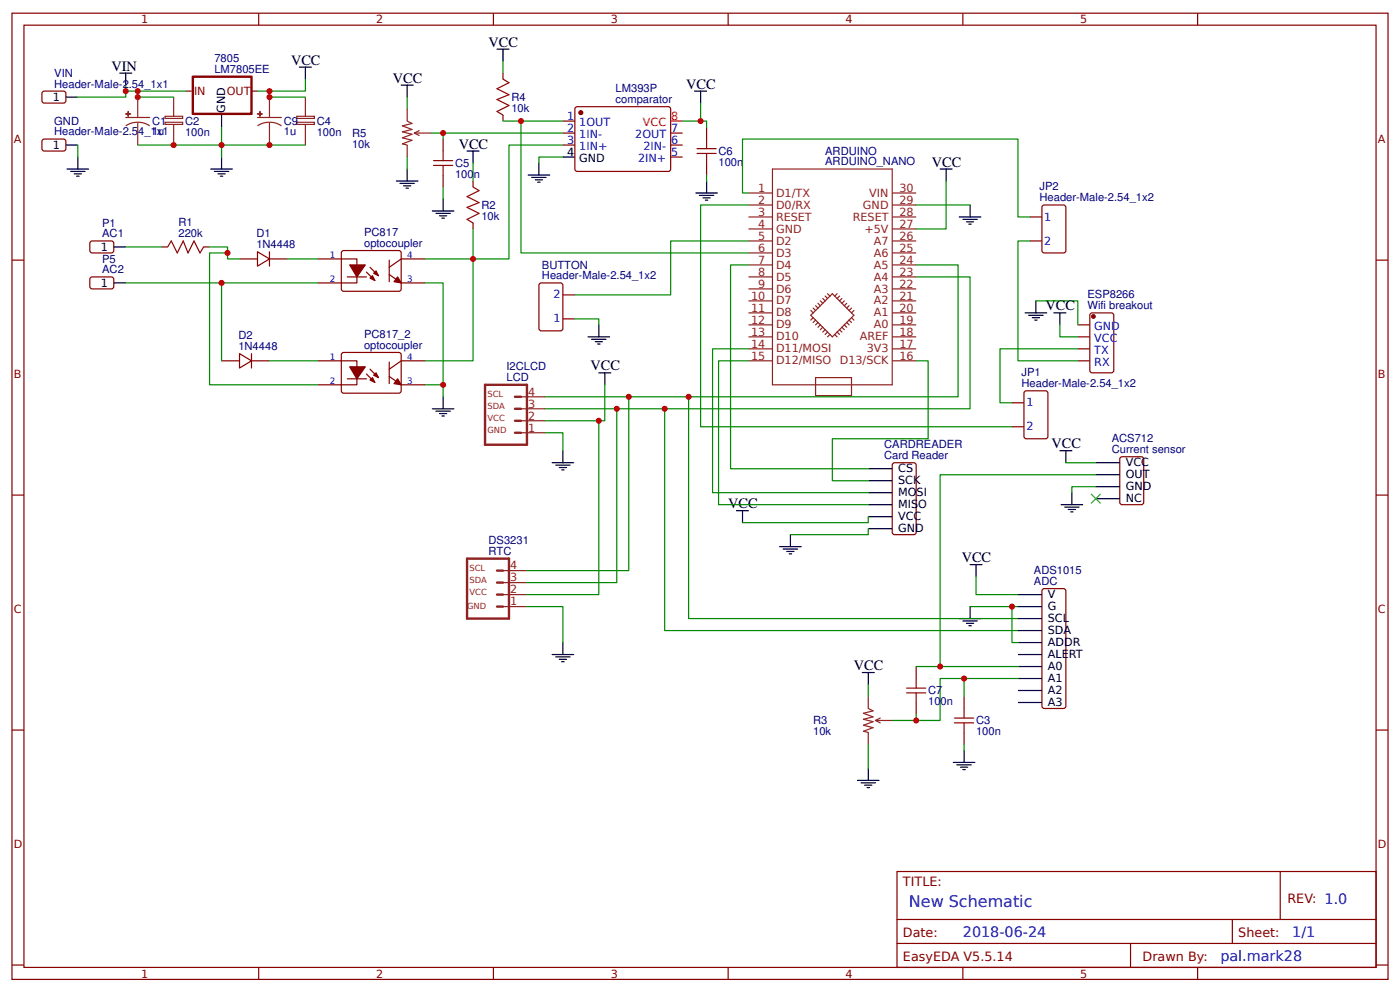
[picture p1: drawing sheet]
<svg xmlns="http://www.w3.org/2000/svg" width="309mm" height="219mm" viewBox="0 0 309 219" stroke-linecap="round" stroke-linejoin="round" font-family="sans-serif">
<g fill="none" stroke="#800" stroke-width=".26">
<path d="M2.6 2.9h304.1v213.3h-304.1zM5.3 5.6h298.7v207.9h-298.7zM57.1 2.9v2.7M109 2.9v2.7M111.1 16.1v1.4M160.9 2.9v2.7M212.7 2.9v2.7M264.6 2.9v2.7M9.5 20.2h4.8l.3 .4-.1 1.9-.5 .3-4.5-.1-.2-.5v-1.6zM9.5 30.8h4.8l.3 .4-.1 1.9-.5 .2h-4.5l-.2-.5v-1.6zM97.9 30.7v2.6M97.9 38.6v2.7"/>
<path d="M104.5 40v1.3M111.1 25.4v1.3M124.4 26.7h2.6M124.4 29.4h2.6M124.4 32h2.6M127.3 23.6h20.6l.3 .5-.1 13.5-.5 .2h-20.3l-.3-.5v-13.2zM148.2 29.4h2.6M148.2 32h2.6M148.2 34.7h2.6M156.1 28v2.7M156.1 36v2.6M2.6 57.4h2.7"/>
<path d="M20.1 53.3h4.8l.2 .4v1.9l-.5 .2h-4.5l-.3-.5v-1.6zM35.7 54.5h1.3M45 54.5h1.3M52.9 57.1h4M56.9 55.6l2.6 1.5-2.6 1.6zM59.5 55.6v3.1M59.5 57.1h4M70.1 57.1h8.7v5.3h-8.7M75.7 55.4h12.7l.2 .4v8.2l-.5 .3-12.4-.1-.3-.4v-8zM81.8 59l1.8 1.9M86 57.4v4.8M93.9 57.1h-5.3l-2.6 1.9"/>
<path d="M104.5 49.2v1.3M227.5 47.9h2.7M227.5 53.2h2.7M230.3 45.5l.4-.3h4.2l.5 .3 .1 9.8-.3 .5h-4.5l-.4-.2zM304 57.4h2.7M20.1 61.2h4.8l.2 .4v1.9l-.5 .3-4.5-.1-.3-.5v-1.6zM48.9 79.6h4M52.9 78.1l2.7 1.5-2.7 1.6zM55.6 78.1v3.1M55.6 79.6h3.9M70.1 79.6h8.7v5.3h-8.7M75.5 78l.4-.2 12.5 .1 .2 .4v8.2l-.5 .3-12.4-.1-.3-.4z"/>
<path d="M76.7 61.1h4.3M81 60.1l1.8 1.8M86 60.6l2.6 1.8h5.3M86 79.9v4.8M93.9 79.6h-5.3l-2.6 1.9M119.3 62.5l4.5-.1 .5 .3 .1 9.8-.3 .5h-4.5l-.5-.2v-9.8zM124.4 70.4h2.6M124.4 65.1h2.6M238.1 79.6h2.7M238.1 71.7h2.7M238.1 74.3h2.7M238.1 77h2.7"/>
<path d="M240.8 69.3l.5-.2h4.2l.5 .2 .1 12.5-.3 .4-4.5 .1-.5-.3zM76.7 83.6h4.3M81 82.5l1.8 1.9M81.8 81.5l1.8 1.8M86 83.1l2.6 1.8h5.3M223.6 88.9h2.6M223.6 94.2h2.6M226.3 86.5l.4-.2h4.3l.4 .2 .1 9.8-.3 .5h-4.5l-.4-.2zM2.6 109.3h2.7M197.2 102.4l.4-.3h4.3l.4 .3 .1 15.1-.3 .4-4.5 .1-.4-.3zM247.5 101.1l.4-.3h4.2l.5 .3 .1 9.8-.3 .4-4.5 .1-.4-.3zM304 109.3h2.7"/>
<path d="M230.3 130.2l.4-.3h4.2l.5 .3 .1 .2v25.4l-.1 .3-.5 .3h-4.2l-.4-.3-.1-.3zM202.4 147.1v2.7M202.4 155v2.7M213 153.7v2.7M2.6 161.1h2.7M213 161.7v2.6M304 161.1h2.7M198.2 192.4h105.8v21.1h-105.8zM282.8 192.4v10.5M2.6 213h2.7M57.1 213.5v2.7M109 213.5v2.7"/>
<path d="M160.9 213.5v2.7M198.2 202.9h105.8M198.2 208.2h105.8M212.7 213.5v2.7M249.8 208.2v5.3M264.6 213.5v2.7M272.3 202.9v5.3M304 213h2.7"/>
</g>
<g fill="none" stroke="#8d2323" stroke-width=".26">
<path d="M27.8 25.9h5.3M30.4 27l1.4 .2 1.3 .6M30.4 27l-1.4 .2-1.2 .6M30.4 21.4v4.5M30.4 27v5M36.5 27h3.8v.5h-3.8zM36.5 25.7h3.8v.4h-3.8zM38.4 21.4v4.3M38.4 27.5v4.5M56.9 25.9h5.3M59.5 27l1.4 .2 1.3 .6M59.5 27l-1.4 .2-1.2 .6"/>
<path d="M59.5 21.4v4.5M59.5 27v5M65.6 27h3.9v.5h-3.9zM65.6 25.7h3.9v.4h-3.9zM67.5 21.4v4.3M67.5 27.5v4.5M90 24.1v2.6l1 .6-2.1 .5 2.1 .8-2.1 .5 2.1 .5-2.1 .8 2.1 .6-2.1 .7 1.1 .3v2.7M91.5 29.4l1.1 .5M91.5 29.4h3.7M92.6 28.8l-1.1 .6M170.7 37.3h26.4v47.6h-26.4zM165.4 58.5h5.3"/>
<path d="M165.4 55.8h5.3M165.4 53.2h5.3M165.4 50.5h5.3M165.4 47.9h5.3M165.4 45.2h5.3M165.4 42.6h5.3M197.1 58.5h5.3M197.1 55.8h5.3M197.1 53.2h5.3M197.1 50.5h5.3M197.1 47.9h5.3M197.1 45.2h5.3"/>
<path d="M197.1 42.6h5.3M165.4 77h5.3M165.4 74.3h5.3M165.4 71.7h5.3M165.4 69.1h5.3M165.4 66.4h5.3M165.4 63.8h5.3M165.4 61.1h5.3M165.4 79.6h5.3M179.1 69.6l4.8-4.8 4.7 4.8-4.7 4.7zM179.1 68.5l.6 .6M179.7 68l.5 .5"/>
<path d="M179.7 70.1l-.6 .5M180.2 70.6l-.5 .6M180.2 67.5l.5 .5M180.7 66.9l.5 .6M180.7 71.2l-.5 .5M181.2 71.7l-.5 .5M181.2 66.4l.6 .5M181.8 65.9l.5 .5M181.8 72.2l-.6 .6M182.3 65.4l.5 .5M182.3 72.8l-.5 .5M182.8 64.8l.6 .6"/>
<path d="M182.8 73.3l-.5 .5M183.4 73.8l-.6 .5M184.4 73.8l.5 .5M184.9 73.3l.6 .5M184.9 64.8l-.5 .6M185.5 72.8l.5 .5M185.5 65.4l-.6 .5M186 72.2l.5 .6M186 65.9l-.5 .5M186.5 71.7l.6 .5M186.5 66.4l-.5 .5M187.1 71.2l.5 .5"/>
<path d="M187.1 66.9l-.6 .6M187.6 70.6l.5 .6M187.6 67.5l-.5 .5M188.1 70.1l.5 .5M188.1 68l-.5 .5M188.6 68.5l-.5 .6M197.1 77h5.3M197.1 74.3h5.3M197.1 71.7h5.3M197.1 69.1h5.3M197.1 66.4h5.3M197.1 63.8h5.3"/>
<path d="M197.1 61.1h5.3M197.1 79.6h5.3M115.1 95.5h5.3M115.1 92.9h5.3M115.1 90.2h5.3M115.1 87.6h5.3M180.2 83.3h7.9v4h-7.9zM111.1 133.9h5.3M111.1 131.2h5.3M111.1 128.6h5.3M111.1 125.9h5.3M191.8 153.7v2.7l1.1 .5-2.1 .5 2.1 .8-2.1 .5 2.1 .6-2.1 .8 2.1 .5-2.1 .8 1 .3v2.6"/>
<path d="M193.4 159l1.1 .5M193.4 159h3.7M194.5 158.5l-1.1 .5"/>
</g>
<g fill="none" stroke="#000" stroke-width=".26">
<path d="M26.5 16.1h2.6M27.8 16.1v2.7M66.1 14.8h2.7M67.5 14.8v2.7M88.6 18.8h2.7M90 18.8v2.6M109.8 10.8h2.6M111.1 10.8v2.7M14.6 21.4h2.6M14.6 32h2.6M14.8 37.3h4.8M15.6 37.8h3.2"/>
<path d="M16.4 38.4h1.6M16.9 38.9h.6M17.2 34.7v2.6M46.6 37.3h4.7M47.4 37.8h3.1M48.2 38.4h1.5M48.7 38.9h.5M48.9 25.4v2.6M48.9 34.7v2.6M87.6 40h4.7M90 37.3v2.7M103.2 33.3h2.6"/>
<path d="M104.5 33.3v2.7M116.7 38.6h4.7M117.5 39.2h3.1M118.3 39.7h1.6M119.1 36v2.6M124.4 34.7h2.6M153.5 20.1h2.6M154.8 20.1v2.7M156.1 40v2.6M207.7 37.3h2.6M209 37.3v2.7M25.1 54.5h2.7"/>
<path d="M88.4 40.5h3.1M89.2 41h1.6M89.7 41.5h.5M95.5 46.6h4.8M96.3 47.1h3.2M97.1 47.6h1.6M97.6 48.2h.6M97.9 43.9v2.7M118.8 40.2h.5M153.7 42.6h4.8M154.5 43.1h3.2M155.3 43.7h1.6"/>
<path d="M155.8 44.2h.6M211.9 47.9h4.8M212.7 48.4h3.2M213.5 48.9h1.6M214 49.5h.6M214.3 45.2v2.7M25.1 62.4h2.7M129.9 74.3h4.8M130.7 74.9h3.2M131.5 75.4h1.6M132 75.9h.6M132.3 71.7v2.6"/>
<path d="M226.5 69.1h4.7M227.3 69.6h3.2M228.1 70.1h1.6M228.6 70.6h.5M228.9 66.4v2.7M232.8 69.1h2.7M234.2 69.1v2.6M95.5 90.2h4.8M96.3 90.8h3.2M97.1 91.3h1.6M97.6 91.8h.6M97.9 87.6v2.6"/>
<path d="M124.4 99.5v2.6M132.3 82.3h2.6M133.6 82.3v2.6M234.2 99.5h2.6M235.5 99.5v2.6M122 102.1h4.7M122.8 102.7h3.1M123.6 103.2h1.5M124.1 103.7h.5M162.7 112.7h2.7M164 112.7v2.7M174.6 118v2.6"/>
<path d="M191.8 103.5h5.3M191.8 106.1h5.3M191.8 108.7h5.3M191.8 111.4h5.3M191.8 114h5.3M191.8 116.7h5.3M234.4 111.4h4.8M235.2 111.9h3.2M236 112.4h1.6M236.5 113h.6M236.8 108.7v2.7M242.1 102.1h5.3"/>
<path d="M242.1 104.8h5.3M242.1 107.4h5.3M242.1 110.1h5.3M172.2 120.6h4.8M173 121.2h3.2M173.8 121.7h1.6M174.4 122.2h.5M211.9 136.5h4.8M212.7 137.1h3.2M213.5 137.6h1.6M214 138.1h.6M214.3 133.9v2.6"/>
<path d="M214.3 124.6h2.7M215.6 124.6v2.7M224.9 131.2h5.3M224.9 133.9h5.3M224.9 136.5h5.3M224.9 139.2h5.3M122 144.5h4.7M122.8 145h3.1M123.6 145.5h1.5M124.1 146h.5M124.4 141.8v2.7M190.5 148.4h2.6"/>
<path d="M191.8 148.4v2.7M224.9 141.8h5.3M224.9 144.5h5.3M224.9 147.1h5.3M224.9 149.8h5.3M224.9 152.4h5.3M224.9 155h5.3M189.4 172.2h4.8M190.2 172.8h3.2M191 173.3h1.6M191.6 173.8h.5M191.8 169.6v2.6"/>
<path d="M210.6 168.3h4.8M211.4 168.8h3.2M212.2 169.3h1.6M212.7 169.9h.6M213 165.6v2.7"/>
</g>
<g fill="none" stroke="#080" stroke-width=".26">
<path d="M27.8 18.8v1.3h13.2M67.5 17.5v2.6h-10.6M111.1 13.5v2.6M17.2 32v2.7M27.8 20.1v1.3h-10.6M30.4 20.1v1.3h8M30.4 32h37.1M48.9 28v6.7M59.5 20.1v1.3h8M90 21.4v2.7M90 34.7v2.6M95.2 29.4h29.2"/>
<path d="M97.9 29.4v1.3M104.5 36v4M111.1 26.7h13.3M115.1 26.7v29.1h50.3M124.4 32h-12v25.1h-7.9v22.5h-10.6M124.4 34.7h-5.3v1.3M154.8 22.8v3.9h-4M154.8 26.7h1.3v1.3M156.1 38.6v1.4M209 40v10.5h-6.6M27.8 54.5h7.9M46.3 54.5h4v2.6h2.6"/>
<path d="M50.3 55.8h-4v29.1h23.8M63.5 57.1h6.6M97.9 41.3v2.6M104.5 50.5v6.6h-10.6M165.4 58.5h-4v45h30.4M165.4 42.6h-1.4v-11.9h60.9v17.2h2.6M165.4 45.2h-10.6v49h68.8M165.4 53.2h-17.2v11.9h-21.2M202.4 58.5h9.3v29.1h-91.3M202.4 45.2h11.9M227.5 53.2h-2.6v26.4h13.2M27.8 62.4h42.3"/>
<path d="M48.9 62.4v17.2M59.5 79.6h10.6M93.9 62.4h4v22.5h-4M127 70.4h5.3v1.3M165.4 77h-8v31.7h34.4M165.4 79.6h-6.7v31.8h33.1M202.4 61.1h11.9v29.1h-93.9M202.4 79.6h2.7v17.2h-21.2v9.3h7.9M228.9 66.4h9.2v5.3M234.2 71.7v2.6h3.9M238.1 77h-17.2v11.9h2.7M97.9 84.9v2.7"/>
<path d="M120.4 95.5h4v4M132.3 92.9v38.3h-15.9M133.6 84.9v8h-13.2M136.3 90.2v38.4h-19.9M138.9 87.6v38.3h-22.5M146.8 90.2v49h78.1M152.1 87.6v48.9h72.8M191.8 114v1.4h-27.8M191.8 116.7v1.3h-17.2M235.5 102.1h6.6M242.1 107.4h-5.3v1.3M242.1 104.8h-34.4v42.3h17.2"/>
<path d="M116.4 133.9h8v7.9M214.3 133.9h10.6M215.6 127.3v3.9h9.3M223.6 133.9v7.9h1.3M191.8 151.1v2.6M202.4 147.1h5.3M202.4 157.7v1.3M213 149.8v3.9M224.9 149.8h-17.2v9.2h-10.6M191.8 164.3v5.3M213 164.3v1.3"/>
</g>
<g fill="none" stroke="#a00000" stroke-width=".26">
<path d="M111.1 17.5l1.3 .8-2.6 1.3 2.6 1.3-2.6 1.1 2.6 1.3-2.6 1.3 1.3 .8M95.8 36.5h4.2M95.8 35.5h4.2M97.9 33.3v2.2M97.9 36.5v2.1M154 33.9h4.2M154 32.8h4.2M156.1 30.7v2.1M156.1 33.9v2.1M37 54.5l.8-1.3 1.4 2.6 1.3-2.6 1 2.6 1.4-2.6 1.3 2.6 .8-1.3M104.5 41.3l1.3 .8-2.6 1.3 2.6 1.3-2.6 1.1 2.6 1.3-2.6 1.3 1.3 .8M200.3 152.9h4.2"/>
<path d="M200.3 151.9h4.2M202.4 149.8v2.1M202.4 152.9v2.1M210.9 159.5h4.2M210.9 158.5h4.2M213 156.4v2.1M213 159.5v2.2"/>
</g>
<g fill="#800" stroke="#800" stroke-width=".26">
<path d="M87.8 61.1l.8 1.3-1.6-.2z"/>
<path d="M81.8 61.4l.5-.5 .5 1z"/>
<path d="M82.5 60.3l.6-.5 .5 1.1z"/>
<path d="M77.3 58.5h3.4l-1.9 2.6z"/>
<path d="M87.8 83.6l.8 1.3-1.6-.2z"/>
<path d="M81.8 83.9l.5-.6 .5 1.1z"/>
<path d="M82.5 82.8l.6-.5 .5 1z"/>
<path d="M77.3 81h3.4l-1.9 2.6z"/>
<circle cx="128.3" cy="24.9" r=".4"/>
<circle cx="241.6" cy="69.8" r=".4"/>
</g>
<path d="M148.2 26.7h2.6" fill="none" stroke="#f00" stroke-width=".26"/>
<path d="M107.2 84.9h9.2v13.3h-9.2zM113.8 90.2h1.3M113.8 92.9h1.3M113.8 95.5h1.3M113.8 87.6h1.3M103.2 123.3h9.2v13.2h-9.2zM109.8 128.6h1.3M109.8 131.2h1.3M109.8 133.9h1.3M109.8 125.9h1.3" fill="none" stroke="#8d2323" stroke-width=".53"/>
<path d="M241 109l2.2 2.1zM243.2 109l-2.2 2.1z" fill="#000" stroke="#3c3" stroke-width=".26"/>
<path d="M42.6 16.9h12.9v8.2h-12.9z" fill="none" stroke="#800" stroke-width=".53"/>
<path d="M41 20.1h1.3M55.6 20.1h1.3" fill="none" stroke="#880001" stroke-width=".26"/>
<g fill="#8d2323" stroke="#8d2323" stroke-width=".26">
<path d="M56.9 25.1l1 .1z"/>
<path d="M57.4 24.6v1.1z"/>
<path d="M27.8 25.1l1 .1z"/>
<path d="M28.3 24.6v1.1z"/>
</g>
<g fill="#c00">
<circle cx="207.7" cy="147.1" r=".66"/>
<circle cx="213" cy="149.8" r=".66"/>
<circle cx="30.4" cy="21.4" r=".66"/>
<circle cx="59.5" cy="32" r=".66"/>
<circle cx="59.5" cy="21.4" r=".66"/>
<circle cx="27.8" cy="20.1" r=".66"/>
<circle cx="30.4" cy="20.1" r=".66"/>
<circle cx="136.3" cy="90.2" r=".66"/>
<circle cx="152.1" cy="87.6" r=".66"/>
<circle cx="104.5" cy="57.2" r=".66"/>
<circle cx="48.9" cy="62.4" r=".66"/>
<circle cx="223.6" cy="133.9" r=".66"/>
<circle cx="50.3" cy="55.8" r=".66"/>
<circle cx="97.9" cy="84.9" r=".66"/>
<circle cx="115.1" cy="26.7" r=".66"/>
<circle cx="146.8" cy="90.2" r=".66"/>
<circle cx="138.9" cy="87.6" r=".66"/>
<circle cx="132.3" cy="92.9" r=".66"/>
<circle cx="48.9" cy="32" r=".66"/>
<circle cx="38.4" cy="32" r=".66"/>
<circle cx="59.5" cy="20.1" r=".66"/>
<circle cx="97.9" cy="29.4" r=".66"/>
<circle cx="154.8" cy="26.7" r=".66"/>
<circle cx="202.4" cy="159" r=".66"/>
</g>
<text font-size="3.5" fill="#00f" x="200.8" y="200.3">New Schematic</text>
<g font-size="3.2">
<text x="107.9" y="10.3">VCC</text>
<text x="24.6" y="15.6">VIN</text>
<text x="64.3" y="14.3">VCC</text>
<text x="86.8" y="18.3">VCC</text>
<text x="151.6" y="19.6">VCC</text>
<text x="101.3" y="32.8">VCC</text>
<text x="205.8" y="36.8">VCC</text>
<text x="231" y="68.5">VCC</text>
<text x="130.4" y="81.8">VCC</text>
<text x="232.3" y="99">VCC</text>
<text x="160.9" y="112.2">VCC</text>
<text x="212.5" y="124.1">VCC</text>
<text x="188.6" y="147.9">VCC</text>
</g>
<g font-size="3.2" fill="#00f">
<text x="212.7" y="206.9">2018-06-24</text>
<text x="285.5" y="206.9">1/1</text>
<text x="269.6" y="212.2">pal.mark28</text>
</g>
<g font-size="2.8" fill="#800">
<text x="199.5" y="195.5">TITLE:</text>
<text x="284.4" y="199.2">REV: 1.0</text>
<text x="199.5" y="206.9">Date:</text>
<text x="273.6" y="206.9">Sheet:</text>
<text x="199.5" y="212.2">EasyEDA V5.5.14</text>
<text x="252.4" y="212.2">Drawn By:</text>
</g>
<g font-size="2.5" fill="#800">
<text x="31.2" y="5.2">1</text>
<text x="83.1" y="5.2">2</text>
<text x="134.9" y="5.2">3</text>
<text x="186.8" y="5.2">4</text>
<text x="238.7" y="5.2">5</text>
<text x="3" y="31.5">A</text>
<text x="304.4" y="31.5">A</text>
<text x="3" y="83.3">B</text>
<text x="304.4" y="83.3">B</text>
<text x="3" y="135.2">C</text>
<text x="304.4" y="135.2">C</text>
<text x="3" y="187.1">D</text>
<text x="304.4" y="187.1">D</text>
<text x="31.2" y="215.8">1</text>
<text x="83.1" y="215.8">2</text>
<text x="134.9" y="215.8">3</text>
<text x="186.8" y="215.8">4</text>
<text x="238.7" y="215.8">5</text>
</g>
<g font-size="2.5" fill="#000080">
<text x="12" y="16.9">VIN</text>
<text x="47.4" y="16.1">LM7805EE</text>
<text x="47.4" y="13.7">7805</text>
<text x="12" y="19.3">Header-Male-2.54_1x1</text>
<text x="113" y="22.3">R4</text>
<text x="136" y="22.8">comparator</text>
<text x="136" y="20.3">LM393P</text>
<text x="12" y="29.9">Header-Male-2.54_1x1</text>
<text x="12" y="27.5">GND</text>
<text x="33.6" y="29.9">1u</text>
<text x="33.6" y="27.5">C1</text>
<text x="40.9" y="30">100n</text>
<text x="40.9" y="27.6">C2</text>
<text x="62.7" y="29.9">1u</text>
<text x="62.7" y="27.5">C9</text>
<text x="70" y="29.9">100n</text>
<text x="70" y="27.6">C4</text>
<text x="113" y="24.7">10k</text>
<text x="77.8" y="32.6">10k</text>
<text x="77.8" y="30.2">R5</text>
<text x="158.7" y="34.2">C6</text>
<text x="182.3" y="34.1">ARDUINO</text>
<text x="100.5" y="39.2">100n</text>
<text x="100.5" y="36.9">C5</text>
<text x="158.7" y="36.6">100n</text>
<text x="182.3" y="36.5">ARDUINO_NANO</text>
<text x="106.4" y="46.1">R2</text>
<text x="229.7" y="44.4">Header-Male-2.54_1x2</text>
<text x="229.7" y="42">JP2</text>
<text x="22.6" y="52.4">AC1</text>
<text x="22.6" y="50">P1</text>
<text x="39.4" y="52.4">220k</text>
<text x="39.4" y="50">R1</text>
<text x="56.6" y="52.4">D1</text>
<text x="80.4" y="52.1">PC817</text>
<text x="106.4" y="48.5">10k</text>
<text x="22.6" y="57.9">P5</text>
<text x="56.6" y="54.8">1N4448</text>
<text x="80.4" y="54.5">optocoupler</text>
<text x="119.7" y="59.3">BUTTON</text>
<text x="22.6" y="60.3">AC2</text>
<text x="119.7" y="61.6">Header-Male-2.54_1x2</text>
<text x="240.3" y="65.9">ESP8266</text>
<text x="240.2" y="68.3">Wifi breakout</text>
<text x="52.7" y="77.3">1N4448</text>
<text x="52.7" y="74.9">D2</text>
<text x="80.4" y="77">optocoupler</text>
<text x="80.4" y="74.6">PC817_2</text>
<text x="111.9" y="81.7">I2CLCD</text>
<text x="225.7" y="83">JP1</text>
<text x="111.9" y="84.1">LCD</text>
<text x="225.7" y="85.5">Header-Male-2.54_1x2</text>
<text x="195.3" y="101.3">Card Reader</text>
<text x="195.3" y="98.9">CARDREADER</text>
<text x="245.6" y="100">Current sensor</text>
<text x="245.6" y="97.6">ACS712</text>
<text x="107.9" y="122.5">RTC</text>
<text x="107.9" y="120.1">DS3231</text>
<text x="228.4" y="129.1">ADC</text>
<text x="228.4" y="126.7">ADS1015</text>
<text x="205.1" y="155.6">100n</text>
<text x="205.1" y="153.3">C7</text>
<text x="179.7" y="159.9">R3</text>
<text x="215.6" y="159.9">C3</text>
<text x="179.7" y="162.3">10k</text>
<text x="215.6" y="162.3">100n</text>
</g>
<g font-size="2.5">
<text x="11.7" y="22.2">1</text>
<text x="49.7" y="24.9" transform="rotate(-90 49.7 24.9)">GND</text>
<text x="11.7" y="32.8">1</text>
<text x="125.3" y="34.4">4</text>
<text x="128" y="35.7">GND</text>
<text x="22.2" y="55.3">1</text>
<text x="22.2" y="63.2">1</text>
<text x="198.4" y="104.2">CS</text>
<text x="198.4" y="106.9">SCK</text>
<text x="248.7" y="102.9">VCC</text>
<text x="248.7" y="105.6">OUT</text>
<text x="198.4" y="109.5">MOSI</text>
<text x="198.4" y="112.2">MISO</text>
<text x="248.7" y="108.2">GND</text>
<text x="248.7" y="110.9">NC</text>
<text x="198.4" y="114.8">VCC</text>
<text x="198.4" y="117.5">GND</text>
<text x="231.5" y="132">V</text>
<text x="231.5" y="134.7">G</text>
<text x="231.5" y="137.3">SCL</text>
<text x="231.5" y="140">SDA</text>
<text x="231.5" y="142.6">ADDR</text>
<text x="231.5" y="145.3">ALERT</text>
<text x="231.5" y="147.9">A0</text>
<text x="231.5" y="150.5">A1</text>
<text x="231.5" y="153.2">A2</text>
<text x="231.5" y="155.8">A3</text>
</g>
<g font-size="2.5" fill="#880001">
<text x="42.9" y="20.9">IN</text>
<text x="50.1" y="20.9">OUT</text>
</g>
<g font-size="2.5" fill="#00f">
<text x="125.3" y="26.5">1</text>
<text x="125.3" y="29.1">2</text>
<text x="128" y="27.8">1OUT</text>
<text x="148.3" y="29.1">7</text>
<text x="125.3" y="31.8">3</text>
<text x="128" y="30.4">1IN-</text>
<text x="128" y="33.1">1IN+</text>
<text x="140.4" y="30.4">2OUT</text>
<text x="141" y="35.7">2IN+</text>
<text x="142.1" y="33.1">2IN-</text>
<text x="148.3" y="34.4">5</text>
<text x="148.3" y="31.8">6</text>
<text x="230.7" y="48.7">1</text>
<text x="230.7" y="54">2</text>
<text x="122.3" y="65.9">2</text>
<text x="122.3" y="71.2">1</text>
<text x="241.7" y="72.8">GND</text>
<text x="241.7" y="75.4">VCC</text>
<text x="241.7" y="78.1">TX</text>
<text x="241.7" y="80.7">RX</text>
<text x="226.7" y="89.7">1</text>
<text x="226.7" y="95">2</text>
</g>
<g font-size="2.5" fill="#f00">
<text x="142" y="27.8">VCC</text>
<text x="148.3" y="26.5">8</text>
</g>
<g font-size="2.5" fill="#8d2323">
<text x="167.5" y="47.6">3</text>
<text x="167.5" y="45">2</text>
<text x="167.5" y="42.3">1</text>
<text x="171.4" y="46">D0/RX</text>
<text x="171.4" y="43.4">D1/TX</text>
<text x="190.7" y="46">GND</text>
<text x="192.1" y="43.4">VIN</text>
<text x="198.7" y="42.3">30</text>
<text x="198.7" y="45">29</text>
<text x="198.7" y="47.6">28</text>
<text x="167.5" y="52.9">5</text>
<text x="167.5" y="50.3">4</text>
<text x="171.4" y="54">D2</text>
<text x="171.4" y="51.3">GND</text>
<text x="171.4" y="48.7">RESET</text>
<text x="188.4" y="48.7">RESET</text>
<text x="191" y="51.3">+5V</text>
<text x="193.1" y="54">A7</text>
<text x="198.7" y="50.3">27</text>
<text x="198.7" y="52.9">26</text>
<text x="167.5" y="58.2">7</text>
<text x="167.5" y="55.6">6</text>
<text x="171.4" y="59.3">D4</text>
<text x="171.4" y="56.6">D3</text>
<text x="193.1" y="56.6">A6</text>
<text x="193.1" y="59.3">A5</text>
<text x="198.7" y="55.6">25</text>
<text x="198.7" y="58.2">24</text>
<text x="167.5" y="63.5">9</text>
<text x="167.5" y="60.9">8</text>
<text x="171.4" y="64.6">D6</text>
<text x="171.4" y="61.9">D5</text>
<text x="193.1" y="61.9">A4</text>
<text x="193.1" y="64.6">A3</text>
<text x="198.7" y="60.9">23</text>
<text x="198.7" y="63.5">22</text>
<text x="165.9" y="71.4">12</text>
<text x="165.9" y="68.8">11</text>
<text x="165.9" y="66.1">10</text>
<text x="171.4" y="69.8">D8</text>
<text x="171.4" y="67.2">D7</text>
<text x="193.1" y="67.2">A2</text>
<text x="193.1" y="69.8">A1</text>
<text x="198.7" y="66.1">21</text>
<text x="198.7" y="68.8">20</text>
<text x="198.7" y="71.4">19</text>
<text x="165.9" y="76.7">14</text>
<text x="165.9" y="74.1">13</text>
<text x="171.4" y="77.8">D11/MOSI</text>
<text x="171.4" y="75.1">D10</text>
<text x="171.4" y="72.5">D9</text>
<text x="189.9" y="75.1">AREF</text>
<text x="191.5" y="77.8">3V3</text>
<text x="193.1" y="72.5">A0</text>
<text x="198.7" y="74.1">18</text>
<text x="198.7" y="76.7">17</text>
<text x="165.9" y="79.4">15</text>
<text x="171.4" y="80.4">D12/MISO</text>
<text x="185.5" y="80.4">D13/SCK</text>
<text x="198.7" y="79.4">16</text>
<text x="116.7" y="90">3</text>
<text x="116.7" y="87.3">4</text>
<text x="116.7" y="95.2">1</text>
<text x="116.7" y="92.6">2</text>
<text x="112.7" y="125.7">4</text>
<text x="112.7" y="131">2</text>
<text x="112.7" y="128.3">3</text>
<text x="112.7" y="133.6">1</text>
</g>
<g font-size="1.9" fill="#00f">
<text x="72.8" y="56.9">1</text>
<text x="90" y="56.9">4</text>
<text x="72.8" y="62.2">2</text>
<text x="90" y="62.2">3</text>
<text x="72.8" y="79.4">1</text>
<text x="90" y="79.4">4</text>
<text x="72.8" y="84.7">2</text>
<text x="90" y="84.7">3</text>
</g>
<g font-size="1.9" fill="#8d2323">
<text x="107.7" y="87.6">SCL</text>
<text x="107.7" y="90.2">SDA</text>
<text x="107.7" y="92.9">VCC</text>
<text x="107.7" y="95.5">GND</text>
<text x="103.7" y="125.9">SCL</text>
<text x="103.7" y="128.6">SDA</text>
<text x="103.7" y="131.2">VCC</text>
<text x="103.2" y="134.4">GND</text>
</g>
</svg>
